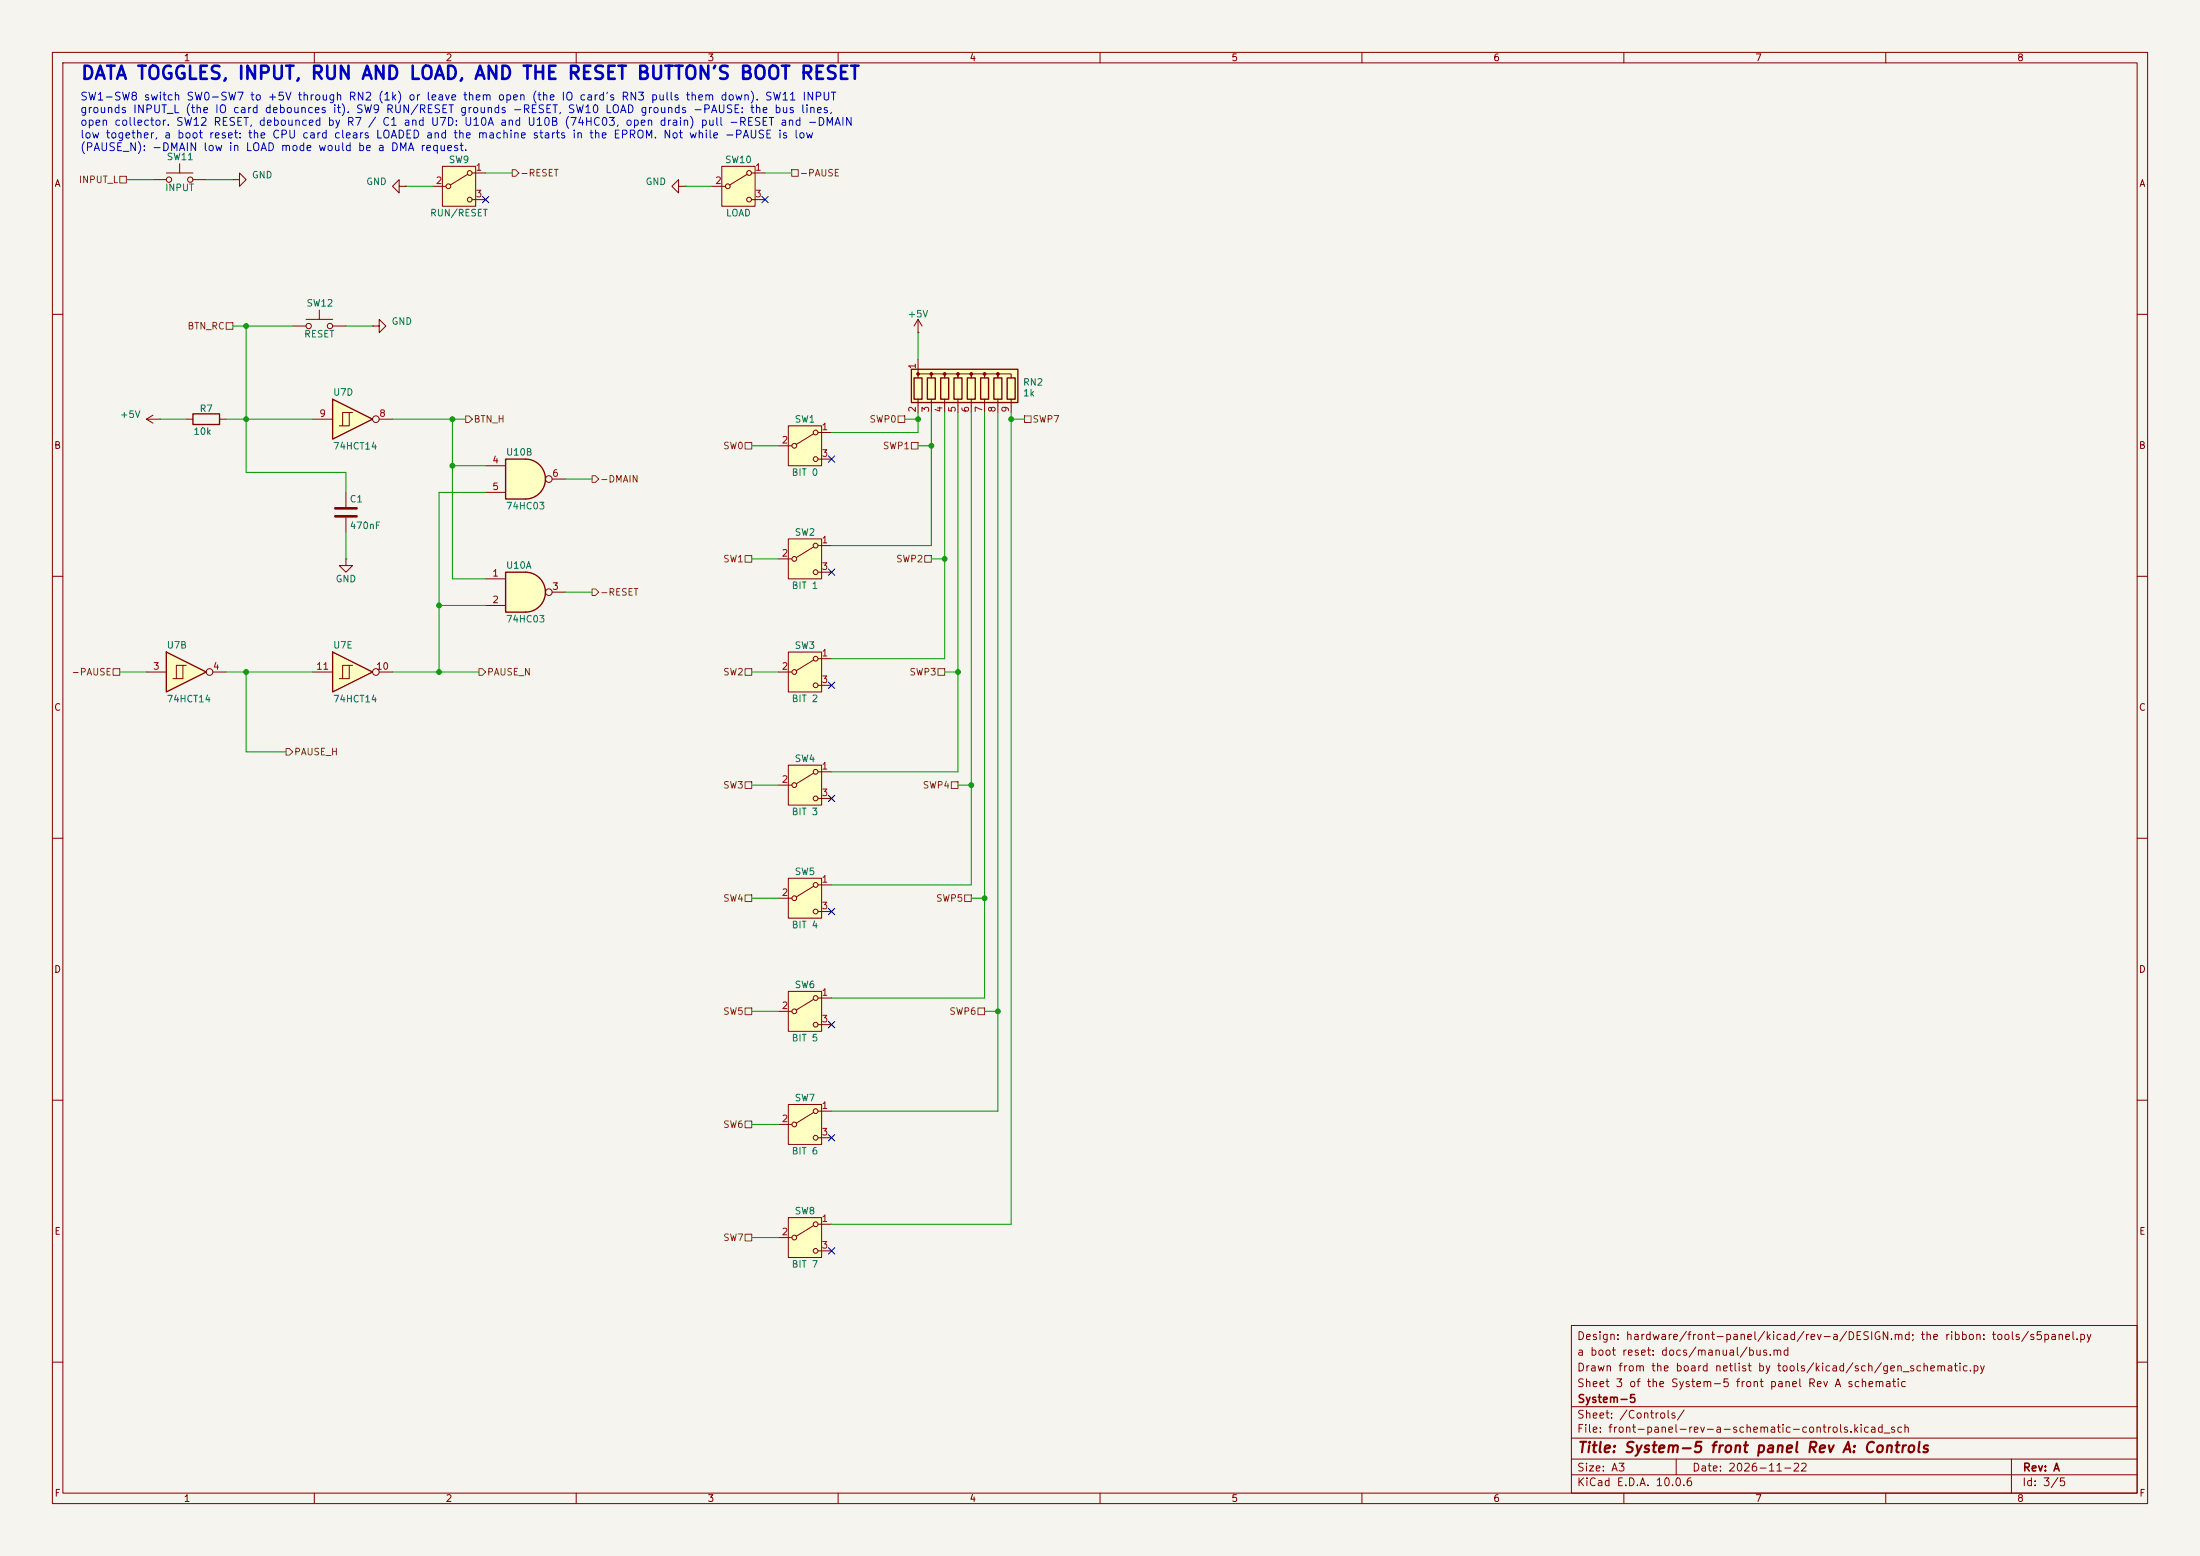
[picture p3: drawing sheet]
<svg xmlns="http://www.w3.org/2000/svg" width="420mm" height="297mm" viewBox="0 0 420 297" stroke-linecap="round" stroke-linejoin="round" font-family="sans-serif">
<path d="M0 0h420v297h-420z" fill="#f5f4ef" stroke="#f5f4ef" stroke-width=".19"/>
<g fill="none" stroke="#840000" stroke-width=".19">
<path d="M10 10h400v277h-400zM12 12h396v273h-396zM60 10v2M110 10v2M160 10v2M210 10v2M260 10v2M310 10v2M360 10v2M10 60h2M408 60h2M10 110h2"/>
<path d="M408 110h2M10 160h2M408 160h2M10 210h2M408 210h2M300 253h108v32h-108zM10 260h2M300 278.5h108M300 274.5h108M300 268.5h108M320 278.5v3M384 278.5v6.5"/>
<path d="M408 260h2M60 285v2M110 285v2M160 285v2M210 285v2M260 285v2M300 281.5h108M310 285v2M360 285v2"/>
</g>
<path d="M150.5 210.8h6.3v7.6h-6.3z" fill="#ffffc2"/>
<g fill="none" stroke="#840000" stroke-width=".19">
<path d="M61 59.2v1.8M55.9 62.2h2.5M58.4 61h5.1M63.5 62.2h2.5M71.1 62.2h1.3v-1.2l1.3 1.2-1.3 1.3v-1.3M71.1 62.2h.1M148.6 214.6h2.5M150.5 210.8h6.3v7.6h-6.3zM155.3 212.3l-3.3 2.1M156.2 212.1h2.5M156.2 217.2h2.5"/>
<circle cx="58.9" cy="62.2" r=".51"/>
<circle cx="63" cy="62.2" r=".51"/>
<circle cx="151.6" cy="214.6" r=".46"/>
<circle cx="155.7" cy="217.2" r=".46"/>
<circle cx="155.7" cy="212.1" r=".46"/>
</g>
<path d="M100.3 87.6a3.8 3.8 0 0 1 3.8 3.8 3.8 3.8 0 0 1-3.8 3.9z" fill="#ffffc2" stroke="#ffffc2" stroke-width=".19"/>
<path d="M96.5 87.6h3.8v7.7h-3.8z" fill="#ffffc2"/>
<path d="M96.5 87.6h3.8a3.8 3.8 0 0 1 3.8 3.8 3.8 3.8 0 0 1-3.8 3.9h-3.8z" fill="none" stroke="#840000" stroke-width=".25"/>
<g fill="none" stroke="#840000" stroke-width=".19">
<path d="M66 94v2.8M66 98.8v2.8M92.7 88.9h3.8M92.7 94h3.8M105.4 91.4h2.5M66 106.7v1.3h1.3l-1.3 1.2-1.2-1.2h1.2M66 106.7h.1"/>
<circle cx="104.8" cy="91.4" r=".63"/>
</g>
<path d="M64 97h4.1M64 98.6h4.1" fill="none" stroke="#840000" stroke-width=".51"/>
<path d="M31.7 124.5l7.7 3.8-7.7 3.8z" fill="#ffffc2"/>
<path d="M31.7 124.5l7.7 3.8-7.7 3.8z" fill="none" stroke="#840000" stroke-width=".25"/>
<g fill="none" stroke="#840000" stroke-width=".19">
<path d="M27.9 128.3h3.8M34.9 127h-1.2v2.5M35.6 127h-.7v2.5h-1.9M40.6 128.3h2.6"/>
<circle cx="40" cy="128.3" r=".63"/>
</g>
<path d="M100.3 109.2a3.8 3.8 0 0 1 3.8 3.8 3.8 3.8 0 0 1-3.8 3.8z" fill="#ffffc2" stroke="#ffffc2" stroke-width=".19"/>
<path d="M96.5 109.2h3.8v7.6h-3.8z" fill="#ffffc2"/>
<path d="M96.5 109.2h3.8a3.8 3.8 0 0 1 3.8 3.8 3.8 3.8 0 0 1-3.8 3.8h-3.8z" fill="none" stroke="#840000" stroke-width=".25"/>
<g fill="none" stroke="#840000" stroke-width=".19">
<path d="M92.7 110.5h3.8M92.7 115.6h3.8M105.4 113h2.5"/>
<circle cx="104.8" cy="113" r=".63"/>
</g>
<path d="M63.5 124.5l7.6 3.8-7.6 3.8z" fill="#ffffc2"/>
<path d="M63.5 124.5l7.6 3.8-7.6 3.8z" fill="none" stroke="#840000" stroke-width=".25"/>
<g fill="none" stroke="#840000" stroke-width=".19">
<path d="M29.2 34.3h2.5M31.7 33h5.1M34.3 31.2v1.8M36.8 34.3h2.6M44.4 34.3h1.3v-1.3l1.3 1.3-1.3 1.3v-1.3M44.4 34.3h.1M29.2 79.2l-1.3 .8M27.9 80l1.3 .8M27.9 80h2.6M30.5 80h.1M59.7 128.3h3.8M66.7 127h-1.3v2.5"/>
<path d="M67.3 127h-.6v2.5h-1.9M72.4 128.3h2.5"/>
<circle cx="32.3" cy="34.3" r=".51"/>
<circle cx="36.3" cy="34.3" r=".51"/>
<circle cx="71.8" cy="128.3" r=".63"/>
</g>
<path d="M150.5 146.1h6.3v7.6h-6.3z" fill="#ffffc2"/>
<g fill="none" stroke="#840000" stroke-width=".19">
<path d="M76.2 35.6v-1.3l-1.3 1.3 1.3 1.2v-1.2h1.3M77.5 35.6h.1M129.5 35.6v-1.3l-1.2 1.3 1.2 1.2v-1.2h1.3M130.8 35.6h.1M35.6 80h1.2M41.9 80h1.3M148.6 149.9h2.5M150.5 146.1h6.3v7.6h-6.3zM155.3 147.6l-3.3 2M156.2 147.3h2.5M156.2 152.4h2.5"/>
<circle cx="151.6" cy="149.9" r=".46"/>
<circle cx="155.7" cy="152.4" r=".46"/>
<circle cx="155.7" cy="147.3" r=".46"/>
</g>
<path d="M36.8 79h5.1v2h-5.1z" fill="none" stroke="#840000" stroke-width=".25"/>
<path d="M137.8 31.8h6.3v7.6h-6.3z" fill="#ffffc2"/>
<g fill="none" stroke="#840000" stroke-width=".19">
<path d="M135.9 35.6h2.5M137.8 31.8h6.3v7.6h-6.3zM142.6 33.3l-3.3 2M143.5 33h2.5M143.5 38.1h2.5"/>
<circle cx="138.9" cy="35.6" r=".46"/>
<circle cx="143" cy="33" r=".46"/>
<circle cx="143" cy="38.1" r=".46"/>
</g>
<path d="M84.5 31.8h6.3v7.6h-6.3z" fill="#ffffc2"/>
<g fill="none" stroke="#840000" stroke-width=".19">
<path d="M82.5 35.6h2.6M84.5 31.8h6.3v7.6h-6.3zM89.3 33.3l-3.3 2M90.2 33h2.5M90.2 38.1h2.5"/>
<circle cx="85.6" cy="35.6" r=".46"/>
<circle cx="89.7" cy="38.1" r=".46"/>
<circle cx="89.7" cy="33" r=".46"/>
</g>
<path d="M63.5 76.2l7.6 3.8-7.6 3.8z" fill="#ffffc2"/>
<path d="M63.5 76.2l7.6 3.8-7.6 3.8z" fill="none" stroke="#840000" stroke-width=".25"/>
<g fill="none" stroke="#840000" stroke-width=".19">
<path d="M66.7 78.7h-1.3v2.6M67.3 78.7h-.6v2.6h-1.9M175.3 63.5h.1M175.3 61l-.8 1.2M175.3 61l.7 1.2M175.3 61v2.5M59.7 80h3.8M72.4 80h2.5"/>
<circle cx="71.8" cy="80" r=".63"/>
</g>
<path d="M150.5 167.6h6.3v7.7h-6.3z" fill="#ffffc2"/>
<g fill="none" stroke="#840000" stroke-width=".19">
<path d="M148.6 171.5h2.5M150.5 167.6h6.3v7.7h-6.3zM155.3 169.2l-3.3 2M156.2 168.9h2.5M156.2 174h2.5"/>
<circle cx="151.6" cy="171.5" r=".46"/>
<circle cx="155.7" cy="174" r=".46"/>
<circle cx="155.7" cy="168.9" r=".46"/>
</g>
<path d="M174 70.5h20.3v6.3h-20.3z" fill="#ffffc2"/>
<path d="M174 70.5h20.3v6.3h-20.3zM174.5 72.1h1.5v4.1h-1.5zM177 72.1h1.6v4.1h-1.6zM179.6 72.1h1.5v4.1h-1.5zM182.1 72.1h1.5v4.1h-1.5zM184.7 72.1h1.5v4.1h-1.5zM187.2 72.1h1.5v4.1h-1.5zM189.7 72.1h1.6v4.1h-1.6zM192.3 72.1h1.5v4.1h-1.5z" fill="none" stroke="#840000" stroke-width=".25"/>
<g fill="#840000" stroke="#840000" stroke-width=".19">
<circle cx="175.3" cy="71.4" r=".25"/>
<circle cx="177.8" cy="71.4" r=".25"/>
<circle cx="180.3" cy="71.4" r=".25"/>
<circle cx="182.9" cy="71.4" r=".25"/>
<circle cx="185.4" cy="71.4" r=".25"/>
<circle cx="188" cy="71.4" r=".25"/>
<circle cx="190.5" cy="71.4" r=".25"/>
</g>
<path d="M175.3 72.1v-.7h2.5v.7v-.7h2.5v.7v-.7h2.6v.7v-.7h2.5v.7v-.7h2.6v.7v-.7h2.5v.7v-.7h2.5v.7M175.3 68.6v2.5M175.3 76.2v2.5M177.8 76.2v2.5M180.3 76.2v2.5M182.9 76.2v2.5M185.4 76.2v2.5M188 76.2v2.5M190.5 76.2v2.5M193 76.2v2.5" fill="none" stroke="#840000" stroke-width=".19"/>
<path d="M150.5 81.3h6.3v7.6h-6.3z" fill="#ffffc2"/>
<g fill="none" stroke="#840000" stroke-width=".19">
<path d="M148.6 85.1h2.5M150.5 81.3h6.3v7.6h-6.3zM155.3 82.8l-3.3 2M156.2 82.6h2.5M156.2 87.6h2.5"/>
<circle cx="151.6" cy="85.1" r=".46"/>
<circle cx="155.7" cy="82.6" r=".46"/>
<circle cx="155.7" cy="87.6" r=".46"/>
</g>
<path d="M150.5 102.9h6.3v7.6h-6.3z" fill="#ffffc2"/>
<g fill="none" stroke="#840000" stroke-width=".19">
<path d="M148.6 106.7h2.5M150.5 102.9h6.3v7.6h-6.3zM155.3 104.4l-3.3 2M156.2 104.1h2.5M156.2 109.2h2.5"/>
<circle cx="151.6" cy="106.7" r=".46"/>
<circle cx="155.7" cy="104.1" r=".46"/>
<circle cx="155.7" cy="109.2" r=".46"/>
</g>
<path d="M150.5 124.5h6.3v7.6h-6.3z" fill="#ffffc2"/>
<g fill="none" stroke="#840000" stroke-width=".19">
<path d="M148.6 128.3h2.5M150.5 124.5h6.3v7.6h-6.3zM155.3 126l-3.3 2M156.2 125.7h2.5M156.2 130.8h2.5"/>
<circle cx="151.6" cy="128.3" r=".46"/>
<circle cx="155.7" cy="125.7" r=".46"/>
<circle cx="155.7" cy="130.8" r=".46"/>
</g>
<path d="M150.5 232.4h6.3v7.6h-6.3z" fill="#ffffc2"/>
<g fill="none" stroke="#840000" stroke-width=".19">
<path d="M148.6 236.2h2.5M150.5 232.4h6.3v7.6h-6.3zM155.3 233.9l-3.3 2.1M156.2 233.7h2.5M156.2 238.8h2.5"/>
<circle cx="151.6" cy="236.2" r=".46"/>
<circle cx="155.7" cy="238.8" r=".46"/>
<circle cx="155.7" cy="233.7" r=".46"/>
</g>
<path d="M150.5 189.2h6.3v7.7h-6.3z" fill="#ffffc2"/>
<g fill="none" stroke="#840000" stroke-width=".19">
<path d="M148.6 193h2.5M150.5 189.2h6.3v7.7h-6.3zM155.3 190.8l-3.3 2M156.2 190.5h2.5M156.2 195.6h2.5"/>
<circle cx="151.6" cy="193" r=".46"/>
<circle cx="155.7" cy="190.5" r=".46"/>
<circle cx="155.7" cy="195.6" r=".46"/>
</g>
<g fill="none" stroke="#725600" stroke-width=".19">
<path d="M22.9 33.7h1.2v1.2h-1.2zM97.8 32.4h.6l.7 .6-.7 .7h-.6zM151.1 32.4h1.3v1.3h-1.3zM43.2 61.6h1.2v1.3h-1.2zM88.9 79.4h.6l.7 .6-.7 .6h-.6zM171.4 79.4h1.3v1.2h-1.3zM195.6 79.4h1.2v1.2h-1.2zM113 90.8h.7l.6 .6-.6 .7h-.7zM142.2 84.5h1.3v1.2h-1.3zM174 84.5h1.3v1.2h-1.3zM113 112.4h.7l.6 .6-.6 .7h-.7zM142.2 106h1.3v1.3h-1.3z"/>
<path d="M176.5 106h1.3v1.3h-1.3zM21.6 127.6h1.3v1.3h-1.3zM91.4 127.6h.7l.6 .7-.6 .6h-.7zM142.2 127.6h1.3v1.3h-1.3zM179.1 127.6h1.2v1.3h-1.2zM54.6 142.9h.6l.7 .6-.7 .6h-.6zM142.2 149.2h1.3v1.3h-1.3zM181.6 149.2h1.3v1.3h-1.3zM142.2 170.8h1.3v1.3h-1.3zM184.1 170.8h1.3v1.3h-1.3zM142.2 192.4h1.3v1.3h-1.3zM186.7 192.4h1.3v1.3h-1.3z"/>
<path d="M142.2 214h1.3v1.3h-1.3zM142.2 235.6h1.3v1.3h-1.3z"/>
</g>
<g fill="none" stroke="#009600" stroke-width=".19">
<path d="M24.1 34.3h5.1M39.4 34.3h5M77.5 35.6h5M92.7 33h5.1M130.8 35.6h5.1M146 33h5.1M44.4 62.2h11.5M47 62.2v28h19v3.8M66 62.2h5.1M175.3 63.5v5.1M175.3 78.7v3.9h-16.6M177.8 78.7v25.4h-19.1"/>
<path d="M180.3 78.7v47h-21.6M182.9 78.7v68.6h-24.2M185.4 78.7v90.2h-26.7M188 78.7v111.8h-29.3M190.5 78.7v133.4h-31.8M193 78.7v155h-34.3M30.5 80h5.1M43.2 80h16.5M74.9 80h14M86.4 80v30.5h6.3M86.4 88.9h6.3M92.7 94h-8.9v34.3"/>
<path d="M107.9 91.4h5.1M143.5 85.1h5.1M172.7 80h2.6M175.3 85.1h2.5M193 80h2.6M66 101.6v5.1M83.8 115.6h8.9M107.9 113h5.1M143.5 106.7h5.1M177.8 106.7h2.5M22.9 128.3h5M43.2 128.3h16.5"/>
<path d="M47 128.3v15.2h7.6M74.9 128.3h16.5M143.5 128.3h5.1M180.3 128.3h2.6M143.5 149.9h5.1M182.9 149.9h2.5M143.5 171.5h5.1M185.4 171.5h2.6M143.5 193h5.1M188 193h2.5M143.5 214.6h5.1M143.5 236.2h5.1"/>
</g>
<g fill="none" stroke="#000084" stroke-width=".19">
<path d="M92.1 37.5l1.2 1.2M93.3 37.5l-1.2 1.2M145.4 37.5l1.3 1.2M146.7 37.5l-1.3 1.2M158.1 87l1.3 1.2M159.4 87l-1.3 1.2M158.1 108.6l1.3 1.2M159.4 108.6l-1.3 1.2M158.1 130.2l1.3 1.2M159.4 130.2l-1.3 1.2M158.1 151.8l1.3 1.2M159.4 151.8l-1.3 1.2"/>
<path d="M158.1 173.4l1.3 1.2M159.4 173.4l-1.3 1.2M158.1 195l1.3 1.2M159.4 195l-1.3 1.2M158.1 216.6l1.3 1.2M159.4 216.6l-1.3 1.2M158.1 238.2l1.3 1.2M159.4 238.2l-1.3 1.2"/>
</g>
<g fill="#009600" stroke="#009600" stroke-width=".19">
<circle cx="177.8" cy="85.1" r=".46"/>
<circle cx="180.3" cy="106.7" r=".46"/>
<circle cx="182.9" cy="128.3" r=".46"/>
<circle cx="185.4" cy="149.9" r=".46"/>
<circle cx="188" cy="171.5" r=".46"/>
<circle cx="190.5" cy="193" r=".46"/>
<circle cx="175.3" cy="80" r=".46"/>
<circle cx="193" cy="80" r=".46"/>
<circle cx="47" cy="62.2" r=".46"/>
<circle cx="47" cy="80" r=".46"/>
<circle cx="83.8" cy="128.3" r=".46"/>
<circle cx="83.8" cy="115.6" r=".46"/>
<circle cx="86.4" cy="88.9" r=".46"/>
<circle cx="86.4" cy="80" r=".46"/>
<circle cx="47" cy="128.3" r=".46"/>
</g>
<text font-size="2.5" fill="#0000c2" x="15.3" y="15.8">DATA TOGGLES, INPUT, RUN AND LOAD, AND THE RESET BUTTON'S BOOT RESET</text>
<text font-size="2" fill="#840000" x="301" y="277.8">Title: System-5 front panel Rev A: Controls</text>
<g font-size="1.5" fill="#0000c2">
<text x="15.2" y="19.5">SW1-SW8 switch SW0-SW7 to +5V through RN2 (1k) or leave them open (the IO card's RN3 pulls them down). SW11 INPUT</text>
<text x="15.2" y="22">grounds INPUT_L (the IO card debounces it). SW9 RUN/RESET grounds -RESET, SW10 LOAD grounds -PAUSE: the bus lines,</text>
<text x="15.2" y="24.4">open collector. SW12 RESET, debounced by R7 / C1 and U7D: U10A and U10B (74HC03, open drain) pull -RESET and -DMAIN</text>
<text x="15.2" y="26.8">low together, a boot reset: the CPU card clears LOADED and the machine starts in the EPROM. Not while -PAUSE is low</text>
<text x="15.2" y="29.2">(PAUSE_N): -DMAIN low in LOAD mode would be a DMA request.</text>
</g>
<g font-size="1.5" fill="#840000">
<text x="300.9" y="256.1">Design: hardware/front-panel/kicad/rev-a/DESIGN.md; the ribbon: tools/s5panel.py</text>
<text x="300.9" y="262.1">Drawn from the board netlist by tools/kicad/sch/gen_schematic.py</text>
<text x="300.9" y="259.1">a boot reset: docs/manual/bus.md</text>
<text x="300.9" y="265.1">Sheet 3 of the System-5 front panel Rev A schematic</text>
<text x="301" y="268.1">System-5</text>
<text x="300.9" y="273.8">File: front-panel-rev-a-schematic-controls.kicad_sch</text>
<text x="300.9" y="271.1">Sheet: /Controls/</text>
<text x="300.9" y="281.2">Size: A3</text>
<text x="322.9" y="281.2">Date: 2026-11-22</text>
<text x="386" y="281.2">Rev: A</text>
<text x="300.9" y="284">KiCad E.D.A. 10.0.6</text>
<text x="385.9" y="284">Id: 3/5</text>
</g>
<g font-size="1.3" fill="#840000">
<text x="35" y="12">1</text>
<text x="85" y="12">2</text>
<text x="135" y="12">3</text>
<text x="185" y="12">4</text>
<text x="235" y="12">5</text>
<text x="285" y="12">6</text>
<text x="335" y="12">7</text>
<text x="385" y="12">8</text>
<text x="10.3" y="36">A</text>
<text x="408.3" y="36">A</text>
<text x="10.2" y="86">B</text>
<text x="408.2" y="86">B</text>
<text x="10.2" y="136">C</text>
<text x="408.2" y="136">C</text>
<text x="10.2" y="186">D</text>
<text x="408.2" y="186">D</text>
<text x="10.3" y="236">E</text>
<text x="408.3" y="236">E</text>
<text x="10.3" y="286">F</text>
<text x="35" y="287">1</text>
<text x="85" y="287">2</text>
<text x="135" y="287">3</text>
<text x="185" y="287">4</text>
<text x="235" y="287">5</text>
<text x="285" y="287">6</text>
<text x="335" y="287">7</text>
<text x="385" y="287">8</text>
<text x="408.3" y="286">F</text>
</g>
<g font-size="1.3" fill="#725600">
<text x="14.9" y="35.3">INPUT_L</text>
<text x="99.2" y="34">-RESET</text>
<text x="152.6" y="34">-PAUSE</text>
<text x="35.7" y="63.2">BTN_RC</text>
<text x="90.3" y="81">BTN_H</text>
<text x="165.9" y="81">SWP0</text>
<text x="197" y="81">SWP7</text>
<text x="138" y="86.1">SW0</text>
<text x="168.4" y="86.1">SWP1</text>
<text x="114.5" y="92.4">-DMAIN</text>
<text x="138" y="107.6">SW1</text>
<text x="171" y="107.6">SWP2</text>
<text x="114.5" y="114">-RESET</text>
<text x="13.6" y="129.2">-PAUSE</text>
<text x="92.9" y="129.2">PAUSE_N</text>
<text x="138" y="129.2">SW2</text>
<text x="173.5" y="129.2">SWP3</text>
<text x="56" y="144.5">PAUSE_H</text>
<text x="138" y="150.8">SW3</text>
<text x="176.1" y="150.8">SWP4</text>
<text x="138" y="172.4">SW4</text>
<text x="178.6" y="172.4">SWP5</text>
<text x="138" y="194">SW5</text>
<text x="181.1" y="194">SWP6</text>
<text x="138" y="215.6">SW6</text>
<text x="138" y="237.2">SW7</text>
</g>
<g font-size="1.3" fill="#006464">
<text x="31.7" y="30.9">SW11</text>
<text x="48" y="34.4">GND</text>
<text x="69.8" y="35.6">GND</text>
<text x="85.6" y="31.4">SW9</text>
<text x="123.1" y="35.6">GND</text>
<text x="138.3" y="31.4">SW10</text>
<text x="31.4" y="36.8">INPUT</text>
<text x="82" y="41.6">RUN/RESET</text>
<text x="138.5" y="41.6">LOAD</text>
<text x="58.4" y="58.8">SW12</text>
<text x="58" y="64.7">RESET</text>
<text x="74.7" y="62.3">GND</text>
<text x="173.2" y="60.9">+5V</text>
<text x="63.5" y="75.8">U7D</text>
<text x="195.2" y="73.9">RN2</text>
<text x="195.2" y="76">1k</text>
<text x="22.8" y="80.1">+5V</text>
<text x="36.8" y="83.3">10k</text>
<text x="38" y="78.9">R7</text>
<text x="151.6" y="81">SW1</text>
<text x="63.5" y="86.1">74HCT14</text>
<text x="96.5" y="87.3">U10B</text>
<text x="151" y="91.1">BIT 0</text>
<text x="66.7" y="96.2">C1</text>
<text x="66.7" y="101.3">470nF</text>
<text x="96.5" y="97.5">74HC03</text>
<text x="151.6" y="102.6">SW2</text>
<text x="64" y="111.5">GND</text>
<text x="96.5" y="108.9">U10A</text>
<text x="151" y="112.7">BIT 1</text>
<text x="96.5" y="119.1">74HC03</text>
<text x="31.7" y="124.1">U7B</text>
<text x="63.5" y="124.1">U7E</text>
<text x="151.6" y="124.2">SW3</text>
<text x="31.7" y="134.4">74HCT14</text>
<text x="63.5" y="134.4">74HCT14</text>
<text x="151" y="134.3">BIT 2</text>
<text x="151.6" y="145.7">SW4</text>
<text x="151" y="155.9">BIT 3</text>
<text x="151.6" y="167.3">SW5</text>
<text x="151" y="177.5">BIT 4</text>
<text x="151.6" y="188.9">SW6</text>
<text x="151" y="199.1">BIT 5</text>
<text x="151.6" y="210.5">SW7</text>
<text x="151" y="220.7">BIT 6</text>
<text x="151.6" y="232.1">SW8</text>
<text x="151" y="242.3">BIT 7</text>
</g>
<g font-size="1.3" fill="#a90000">
<text x="83.1" y="35.4">2</text>
<text x="90.7" y="32.9">1</text>
<text x="136.4" y="35.4">2</text>
<text x="144" y="32.9">1</text>
<text x="90.7" y="38">3</text>
<text x="144" y="38">3</text>
<text x="175.1" y="70.6" transform="rotate(-90 175.1 70.6)">1</text>
<text x="60.9" y="79.9">9</text>
<text x="72.3" y="79.9">8</text>
<text x="156.7" y="82.4">1</text>
<text x="175.1" y="78.8" transform="rotate(-90 175.1 78.8)">2</text>
<text x="177.7" y="78.8" transform="rotate(-90 177.7 78.8)">3</text>
<text x="180.2" y="78.8" transform="rotate(-90 180.2 78.8)">4</text>
<text x="182.7" y="78.8" transform="rotate(-90 182.7 78.8)">5</text>
<text x="185.3" y="78.8" transform="rotate(-90 185.3 78.8)">6</text>
<text x="187.8" y="78.8" transform="rotate(-90 187.8 78.8)">7</text>
<text x="190.4" y="78.8" transform="rotate(-90 190.4 78.8)">8</text>
<text x="192.9" y="78.8" transform="rotate(-90 192.9 78.8)">9</text>
<text x="93.9" y="88.8">4</text>
<text x="149.1" y="85">2</text>
<text x="156.7" y="87.5">3</text>
<text x="93.9" y="93.8">5</text>
<text x="105.3" y="91.3">6</text>
<text x="149.1" y="106.5">2</text>
<text x="156.7" y="104">1</text>
<text x="93.9" y="110.4">1</text>
<text x="105.3" y="112.9">3</text>
<text x="156.7" y="109.1">3</text>
<text x="93.9" y="115.4">2</text>
<text x="156.7" y="125.6">1</text>
<text x="29.1" y="128.1">3</text>
<text x="40.5" y="128.1">4</text>
<text x="60.3" y="128.1">11</text>
<text x="71.7" y="128.1">10</text>
<text x="149.1" y="128.1">2</text>
<text x="156.7" y="130.7">3</text>
<text x="149.1" y="149.7">2</text>
<text x="156.7" y="147.2">1</text>
<text x="156.7" y="152.3">3</text>
<text x="149.1" y="171.3">2</text>
<text x="156.7" y="168.8">1</text>
<text x="156.7" y="173.9">3</text>
<text x="156.7" y="190.4">1</text>
<text x="149.1" y="192.9">2</text>
<text x="156.7" y="195.4">3</text>
<text x="149.1" y="214.5">2</text>
<text x="156.7" y="212">1</text>
<text x="156.7" y="217">3</text>
<text x="156.7" y="233.5">1</text>
<text x="149.1" y="236.1">2</text>
<text x="156.7" y="238.6">3</text>
</g>
</svg>
